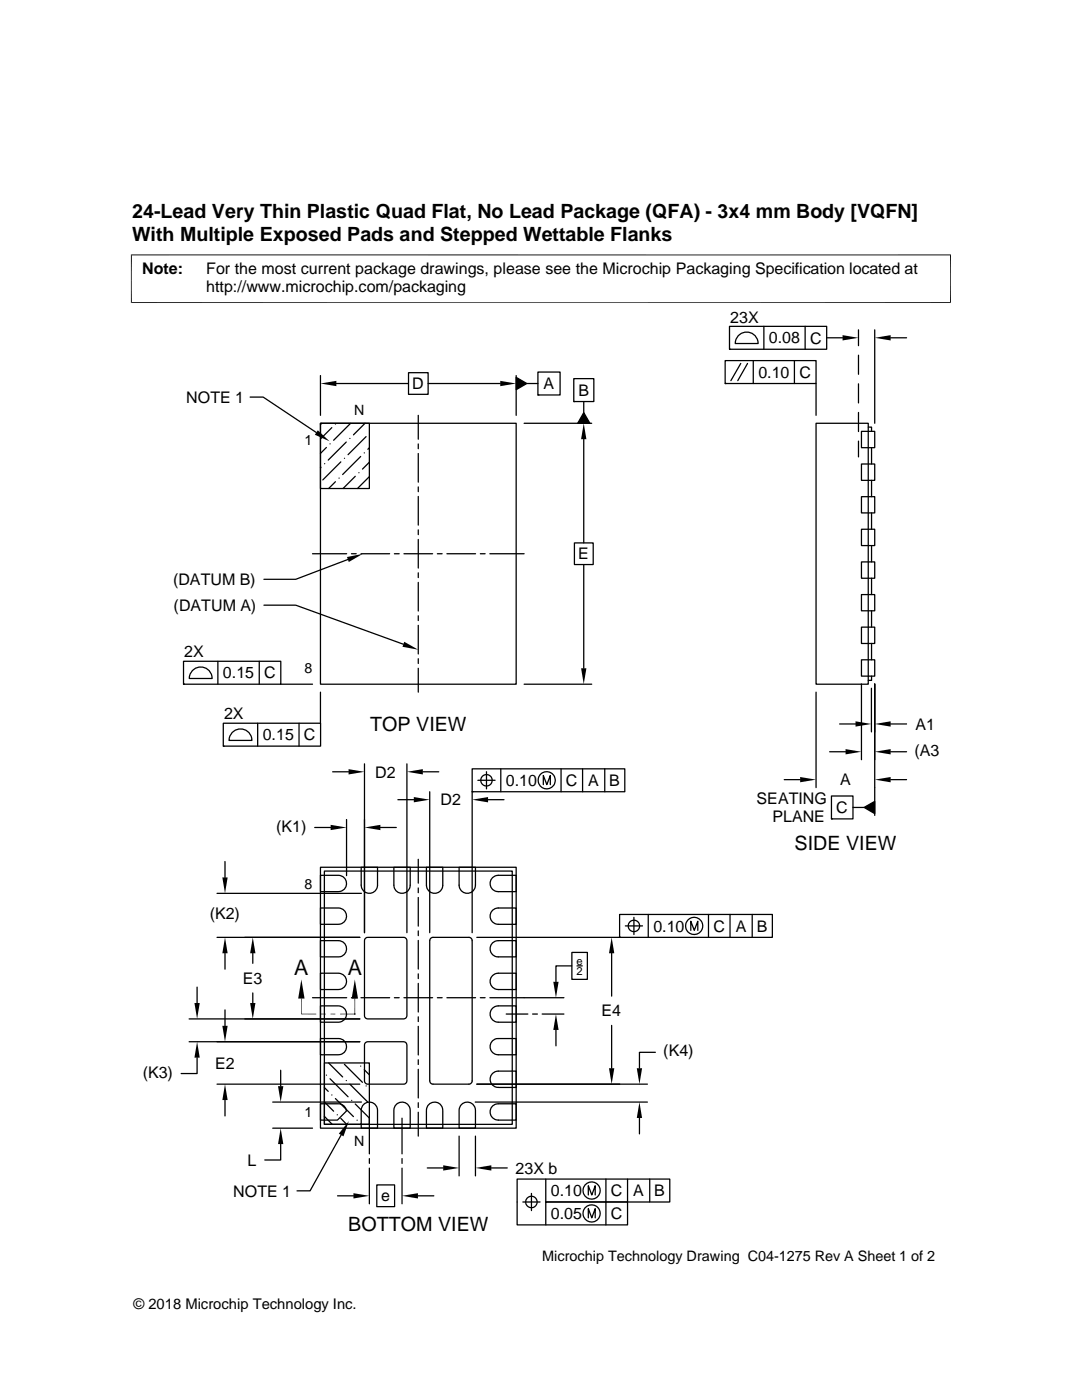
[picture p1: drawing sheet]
<svg xmlns="http://www.w3.org/2000/svg" width="216mm" height="279mm" viewBox="0 0 216 279" stroke-linecap="round" stroke-linejoin="round" font-family="sans-serif">
<g fill="none" stroke="#000" stroke-width=".25">
<path d="M49.9 79.2h2.6l10.6 7.1M63.9 75v7.9M67.1 76.5h14.4M81.5 74.4h3.9v4.3h-3.9zM85.4 76.5h14.4M103 75v7.9M103 75.3l2.1 1.2-2.1 1.3zM105.1 76.5h2.2M107.3 74.3h4.5v4.5h-4.5zM107.3 78.8h.1M114.5 75.6h4v4.5h-4zM144.7 72h18.1v4.5h-18.1z"/>
<path d="M144.7 76.5h.1M145.6 65.1h19.4v4.6h-19.4zM145.6 69.7h.1M147.5 66.8a2.29 2.29 0 0 1 2.4-.3 2.29 2.29 0 0 1 1.4 2.1h-4.6l.3-1.2zM147.8 72.5l-2 3.5M149.2 72.5l-2 3.5M150.3 72v4.5M152.4 65.1v4.6M158.5 72v4.5M160.7 65.1v4.6M162.8 76.5v6.4M165 67.4h3.1"/>
<path d="M171.3 65.8v3.2M171.3 70.9v3.8M171.3 76.6v3.8M174.5 65.8v18.7M177.7 67.4h3.2M63.9 84.5h9.8v13h-9.8zM63.9 84.5h39.1v52h-39.1zM64.1 93.3l-.2 .1M64.2 84.5l-.3 .2M64.8 92.5h.1M65.1 89.3l-1.2 1.2M65.8 88.6h.1"/>
<path d="M66.2 85.3l-2.3 2.3M66.9 96.1l-1.3 1.4M66.9 84.6h.1M67.6 95.4h.1M68 92.2l-3.6 3.6M68.7 91.5h.1M69.1 88.2l-3.6 3.6M69.8 87.5h.1M70 84.5l-3.4 3.4M70.9 95.1l-2.4 2.4M71.6 94.3h.1M72 91.1l-3.6 3.6"/>
<path d="M72.7 90.4h.1M72.8 84.5l-2.3 2.3M73 87.1l-3.6 3.6M73.7 95.1l-2.4 2.4M73.7 89.4l-.3 .3M73.7 92.2l-1.4 1.4M83.5 82.9v4.8M83.5 88.6v1M83.5 90.5v5.7M83.5 97.2v.9M83.5 99.1v5.7M104.6 84.5h13.5"/>
<path d="M114.5 80.1h.1M116.5 87.7v20.7M116.5 82.4l1.2 2.1h-2.4zM116.5 80.1v2.3M162.8 84.5h10.4v52h-10.4zM171.3 82.3v3.8M171.3 88v3.2M171.9 99.1h2.6v3.3h-2.6zM171.9 92.6h2.6v3.3h-2.6zM171.9 86.1h2.6v3.2h-2.6zM173.2 85.2h.7v.9M173.9 89.3v3.3"/>
<path d="M173.9 95.9v3.2M62.4 110.5h6.8M69.4 111.7l-10.4 3.9h-6.3M70.1 110.5h1M72 110.5h5.7M78.7 110.5h1M80.6 110.5h5.7M83.5 105.7v1M83.5 107.7v5.7M83.5 114.3v1M83.5 116.2v5.7M87.3 110.5h.9"/>
<path d="M89.2 110.5h5.7M95.8 110.5h1M97.7 110.5h6.9M114.6 108.4h3.8v4.3h-3.8zM116.5 112.7v20.7M171.9 118.7h2.6v3.2h-2.6zM171.9 112.1h2.6v3.3h-2.6zM171.9 105.6h2.6v3.3h-2.6zM173.9 102.4v3.2M173.9 108.9v3.2M173.9 115.4v3.3M36.6 132h19.4v4.5h-19.4z"/>
<path d="M36.6 136.5h.1M38.6 133.7a2.28 2.28 0 0 1 2.4-.4 2.28 2.28 0 0 1 1.3 2.1h-4.5l.3-1.2zM43.5 132v4.5M51.7 132v4.5M52.7 120.8h6.3l21.5 7.8M56 136.5h6.4M63.9 138.1v6.2M83.5 122.9v.9M83.5 124.8v5.7M83.5 131.5v.9M83.5 133.4v4.7M104.6 136.5h13.5"/>
<path d="M162.8 138.1v19.1M171.9 131.7h2.6v3.2h-2.6zM171.9 125.2h2.6v3.2h-2.6zM171.9 136.5v15.1M173.9 137.4v8.7M173.9 134.9v.9h-.7M173.9 121.9v3.3M173.9 128.4v3.3M174.5 136.5v26.2M44.6 144.3h19.4v4.6h-19.4zM44.6 148.9h.1M46.5 146a2.28 2.28 0 0 1 2.4-.3 2.28 2.28 0 0 1 1.4 2.1h-4.6l.3-1.2z"/>
<path d="M51.4 144.3v4.6M59.7 144.3v4.6M66.4 154h3.2M72.7 152.4v33.7M79.4 159.6h3.2M81.2 152.4v33.7M84.4 154h3.1M85.7 158v28.1M94.2 153.4h30.5v4.6h-30.5zM94.2 158h.1M94.2 158v28.1M95.4 155.7h3.4"/>
<path d="M97.1 154v3.4M97.4 159.6h3.2M99.9 153.4v4.6M108.4 156.6v-1.8l.7 1.8 .7-1.8v1.8M112 153.4v4.6M116.2 153.4v4.6M120.7 153.4v4.6M156.5 155.6h3.2M165.5 150h3.2M165.9 158.9h4.3v4.5h-4.3zM167.5 144.5h3.2M177.7 144.5h3.2"/>
<path d="M177.7 150h3.2M177.7 155.6h3.2M43.3 178.3h28.8M44.9 171.9v3.2M62.8 165.1h3.2M63.9 173.1h39.1v52h-39.1zM63.9 174.7h3.6a1.63 1.63 0 0 1 1.6 1.6 1.63 1.63 0 0 1-1.6 1.6h-3.6zM64.7 173.8h37.5v50.6h-37.5zM69.2 163.6v11.2M72.1 173.1h3.2v3.6a1.63 1.63 0 0 1-1.6 1.6 1.63 1.63 0 0 1-1.6-1.6zM75.9 165.1h3.2M78.6 173.1h3.3v3.6a1.63 1.63 0 0 1-1.7 1.6 1.63 1.63 0 0 1-1.6-1.6z"/>
<path d="M83.5 171.5v4.8M83.5 177.2v1M83.5 179.1v5.7M85.1 173.1h3.2v3.6a1.63 1.63 0 0 1-1.6 1.6 1.63 1.63 0 0 1-1.6-1.6zM91.6 173.1h3.3v3.6a1.63 1.63 0 0 1-1.7 1.6 1.63 1.63 0 0 1-1.6-1.6zM98.1 175.4l.4-.4 .6-.3h3.9v3.2h-3.6a1.62 1.62 0 0 1-1.4-.8 1.62 1.62 0 0 1 .1-1.7zM165.9 163.4h.1M170.2 161.1h2.2M172.4 161.1l2.1-1.2v2.5zM39.3 197v3.2M43.3 187.1h28.5M44.9 190.2v3.2"/>
<path d="M50.4 190.2v2.1M50.4 198.2v2M62.4 199.1h6.8M63.9 181.2h3.6a1.63 1.63 0 0 1 1.6 1.6 1.63 1.63 0 0 1-1.6 1.7h-3.6zM63.9 187.7h3.6a1.62 1.62 0 0 1 1.6 1.6 1.62 1.62 0 0 1-1.6 1.7h-3.6zM63.9 194.2h3.6a1.63 1.63 0 0 1 1.6 1.7 1.63 1.63 0 0 1-1.6 1.6h-3.6zM70.1 199.1h1M72 199.1h5.7M72.9 187.3l.5-.2h7.1l.6 .2 .1 .4v15l-.3 .5-.4 .1h-7.1l-.4-.1-.3-.3v-15.2zM78.7 199.1h1M80.6 199.1h5.7M83.5 185.8v.9"/>
<path d="M83.5 187.7v5.7M83.5 194.4v.9M83.5 196.3v5.7M85.9 187.3l.5-.2h7.2l.4 .1 .2 .3v28.2l-.1 .4-.3 .2-7.4 .1-.4-.2-.2-.3-.1-28.2zM87.3 199.1h.9M89.2 199.1h5.7M95.1 187.1h28.5M95.8 199.1h1M98.1 181.9l1-.6 3.9-.1v3.3h-3.6a1.63 1.63 0 0 1-1.4-.9 1.63 1.63 0 0 1 .1-1.7zM98.1 194.9l1-.6 3.9-.1v3.3h-3.6a1.63 1.63 0 0 1-1.4-.9 1.63 1.63 0 0 1 .1-1.7zM98.1 188.4l1-.6 3.9-.1v3.3h-3.6a1.62 1.62 0 0 1-1.4-.9 1.62 1.62 0 0 1 .1-1.7zM112.5 199.1h-14.8"/>
<path d="M114.1 190.1h3.1v5.4h-3.1zM114.1 192.8h-3.2v3.1M115.1 192.8h1.1M122 190.2v8.6M123.6 182.5h30.5v4.6h-30.5zM123.6 187.1h.1M124.8 184.8h3.4M126.5 183.1v3.4M129.3 182.5v4.6M137.8 185.7v-1.8l.7 1.8 .7-1.8v1.8M141.4 182.5v4.6M145.7 182.5v4.6"/>
<path d="M150.1 182.5v4.6M37.7 203.3h34.1M37.7 207.9h34.1M39.3 211.1v3.1h-3.1M43.3 216.4h28.5M44.9 201.5v3.2M44.9 219.5v3.2M54.4 219.9h17.7M56 213.6v3.2M63.9 207.3h3.6a1.62 1.62 0 0 1 1.6 1.6 1.62 1.62 0 0 1-1.6 1.6h-3.6zM63.9 200.7h3.6a1.63 1.63 0 0 1 1.6 1.7 1.63 1.63 0 0 1-1.6 1.6h-3.6zM64.7 212.1h9v12.3h-9z"/>
<path d="M64.7 219.9l1.9 1.9M64.7 217l.8 .8M65.1 214.6h.1M65.6 212.1l2.8 2.8M65.8 215.3l3.6 3.6M66.2 218.5h.1M66.9 219.2l3.6 3.6M68.7 212.4l3.6 3.6M69.1 215.6h.1M69.8 216.4l3.6 3.6M70.2 219.6h.1M70.8 202.4h.1"/>
<path d="M72 212.8h.1M72.7 213.5l1 1M72.9 208.2l.5-.3h7.1l.4 .1 .3 .6v7.1l-.1 .4-.6 .3h-7.1l-.4-.2-.3-.5v-7.1zM73 216.7h.1M83.5 202.9v1M83.5 204.8v5.7M83.5 211.5v.9M83.5 213.4v5.7M94.8 219.9h34.4M95.1 216.4h34.1M98.1 207.9l.4-.4 .6-.2h3.9v3.2h-3.6a1.62 1.62 0 0 1-1.4-.9 1.62 1.62 0 0 1 .1-1.7zM98.1 201.4l1-.6 3.9-.1v3.3h-3.6a1.63 1.63 0 0 1-1.4-.9 1.63 1.63 0 0 1 .1-1.7z"/>
<path d="M98.1 214.4l1-.6h3.9v3.2h-3.6a1.63 1.63 0 0 1-1.4-.9 1.63 1.63 0 0 1 .1-1.7zM101 202.4h4.3M106.3 202.4h.9M108.2 202.4h4.3M110.9 205.5v3.2M122 204.6v8.6M130.8 210h-3.2v3.2M54.4 225.1h8M56 228.3v3.2h-3.2M63.9 220.3h3.6a1.61 1.61 0 0 1 1.6 1.4l-1.8 1.8h-3.4zM64.7 222.8l1.6 1.6M67.3 222.5h.1"/>
<path d="M67.4 238.7h3.1M68 223.2l1.2 1.2M68.1 226.5l-6.2 11.2h-2.6M70.9 220.3l2.8 2.8M71.2 223.6h.1M72 224.3l.1 .1M72.5 220.4a1.63 1.63 0 0 1 1.8-.3 1.63 1.63 0 0 1 1 1.5v3.5h-3.2v-3.5l.1-.7zM73.7 223.2v7.1M73.7 231.2v1M73.7 233.1v7.1M75.2 236.5h3.5v4.3h-3.5zM79.1 220.4a1.64 1.64 0 0 1 1.7-.3 1.64 1.64 0 0 1 1.1 1.5v3.5h-3.3v-3.5l.1-.7z"/>
<path d="M80.2 223.2v7.1M80.2 231.2v1M80.2 233.1v7.1M83.4 238.7h3.2M83.5 220.1v.9M83.5 222v4.7M85.3 233.1h3.1M85.6 220.4a1.63 1.63 0 0 1 1.7-.3 1.63 1.63 0 0 1 1 1.5v3.5h-3.2v-3.5l.1-.7zM91.6 226.7v8M92.1 220.4a1.63 1.63 0 0 1 1.8-.3 1.63 1.63 0 0 1 1 1.5v3.5h-3.3v-3.5l.2-.7zM94.9 226.7v8M98 233.1h3.2"/>
<path d="M98.1 220.9l1-.6h3.9v3.2h-3.6a1.64 1.64 0 0 1-1.4-.9 1.64 1.64 0 0 1 .1-1.7zM104.3 239.9h3.5M106 238.2v3.4M108.9 235.3v4.6h16.3v4.6h-22v-9.2h30.4v4.6h-24.7v4.6M117.4 238.5v-1.9l.7 1.9 .7-1.9v1.9M120.9 235.3v9.2M125.2 235.3v4.6M127.6 223.1v3.2M129.6 235.3v4.6M117.4 243.1v-1.9l.7 1.9 .7-1.9v1.9"/>
<circle cx="97.1" cy="155.7" r="1.14"/>
<circle cx="109.1" cy="155.7" r="1.72"/>
<circle cx="126.5" cy="184.8" r="1.14"/>
<circle cx="138.5" cy="184.8" r="1.72"/>
<circle cx="106" cy="239.9" r="1.14"/>
<circle cx="118.1" cy="237.6" r="1.71"/>
<circle cx="118.1" cy="242.2" r="1.71"/>
</g>
<g fill="#000">
<path d="M63.9 76.5l3.2-.5v1.1zM99.8 76l3.2 .5-3.2 .6zM103 75.3l2.1 1.2-2.1 1.3zM168.1 66.9l3.2 .5-3.2 .5zM174.5 67.4l3.2-.5v1zM63.4 85.9l2.4 2.2-3-1.3zM116.5 84.5l.5 3.2h-1zM116.5 82.4l1.2 2.1h-2.4zM69.2 111.2l3.2-.7-2.8 1.7zM80.7 128.1l2.8 1.6-3.2-.6zM116 133.4h1l-.5 3.1zM69.6 153.5l3.1 .5-3.1 .6z"/>
<path d="M82.6 159.1l3.1 .5-3.1 .5zM81.2 154l3.2-.5v1.1zM94.2 159.6l3.2-.5v1zM159.7 155.1l3.1 .5-3.1 .5zM168.7 149.5l3.2 .5-3.2 .6zM170.7 144l3.2 .5-3.2 .5zM172.4 161.1l2.1-1.2v2.5zM174.5 144.5l3.2-.5v1zM174.5 150l3.2-.5v1.1zM174.5 155.6l3.2-.5v1zM44.4 175.1h1l-.5 3.2zM66 164.6l3.2 .5-3.2 .6z"/>
<path d="M72.7 165.1l3.2-.5v1.1zM44.9 187.1l.5 3.1h-1zM50.4 187.1l.6 3.1h-1.1zM60.1 195.5l.7 3.8h-1.3zM70.8 195.5l.6 3.8h-1.2zM110.4 195.9h1.1l-.6 3.2zM122 187.1l.6 3.1h-1.1zM38.8 200.2h1.1l-.6 3.1zM39.3 207.9l.6 3.2h-1.1zM44.4 204.7h1l-.5 3.2zM44.9 216.4l.5 3.1h-1zM49.9 200.2h1.1l-.6 3.1z"/>
<path d="M55.5 216.8h1l-.5 3.1zM64.1 202.3h.9l-.9 .1zM64.1 202.4l.9-.1v.1zM66 202.3h.9l-.9 .1zM66 202.4l.9-.1v.1zM110.9 202.4l.6 3.1h-1.1zM121.5 213.2h1.1l-.6 3.2zM127.1 213.2h1l-.5 3.2zM56 225.1l.5 3.2h-1zM69.6 223.7l-1.1 3.1-.9-.5zM70.5 238.1l3.2 .6-3.2 .5zM80.2 238.7l3.2-.6v1.1z"/>
<path d="M88.4 232.6l3.2 .5-3.2 .5zM94.9 233.1l3.1-.5v1zM127.6 219.9l.5 3.2h-1z"/>
</g>
<path d="M26.1 50.9h163.7M26.2 50.8v9.7M189.7 50.8v9.7M26.1 60.4h163.7M60.1 199.3v3.1h3M70.8 199.3v3.1M67.9 202.4h2.9" fill="none" stroke="#000" stroke-width=".2"/>
<g font-size="4.3">
<text x="58.7" y="194.6">A</text>
<text x="69.4" y="194.6">A</text>
</g>
<g font-size="3.9">
<text x="26.4" y="43.5">24-Lead Very Thin Plastic Quad Flat, No Lead Package (QFA) - 3x4 mm Body [VQFN]</text>
<text x="26.4" y="48">With Multiple Exposed Pads and Stepped Wettable Flanks</text>
<text x="73.9" y="145.9">TOP VIEW</text>
<text x="158.5" y="169.7">SIDE VIEW</text>
<text x="69.5" y="245.6">BOTTOM VIEW</text>
</g>
<g font-size="3.2">
<text x="28.4" y="54.6">Note:</text>
<text x="41.1" y="58.3">http://www.microchip.com/packaging</text>
<text x="41.1" y="54.6">For the most current package drawings, please see the Microchip Packaging Specification located at</text>
<text x="145.7" y="64.4">23X</text>
<text x="153.4" y="68.5">0.08</text>
<text x="161.6" y="68.6">C</text>
<text x="82.3" y="77.7">D</text>
<text x="108.5" y="77.7">A</text>
<text x="151.3" y="75.4">0.10</text>
<text x="159.5" y="75.4">C</text>
<text x="37.2" y="80.4">NOTE 1</text>
<text x="115.4" y="79">B</text>
<text x="115.4" y="111.7">E</text>
<text x="34.5" y="116.8">(DATUM B)</text>
<text x="34.6" y="121.9">(DATUM A)</text>
<text x="36.8" y="131.2">2X</text>
<text x="44.5" y="135.4">0.15</text>
<text x="52.7" y="135.4">C</text>
<text x="44.7" y="143.6">2X</text>
<text x="52.4" y="147.8">0.15</text>
<text x="60.6" y="147.8">C</text>
<text x="182.7" y="145.6">A1</text>
<text x="74.9" y="155.2">D2</text>
<text x="182.5" y="150.9">(A3</text>
<text x="87.9" y="160.7">D2</text>
<text x="100.9" y="156.9">0.10</text>
<text x="112.9" y="156.9">C</text>
<text x="117.4" y="156.9">A</text>
<text x="121.6" y="156.9">B</text>
<text x="151" y="160.5">SEATING</text>
<text x="167.6" y="156.7">A</text>
<text x="55.1" y="165.9">(K1)</text>
<text x="154.1" y="164.1">PLANE</text>
<text x="166.9" y="162.3">C</text>
<text x="41.8" y="183.5">(K2)</text>
<text x="130.4" y="185.9">0.10</text>
<text x="142.3" y="185.9">C</text>
<text x="146.8" y="185.9">A</text>
<text x="151" y="185.9">B</text>
<text x="48.5" y="196.3">E3</text>
<text x="120" y="202.9">E4</text>
<text x="28.5" y="215.1">(K3)</text>
<text x="42.9" y="213.3">E2</text>
<text x="132.4" y="210.8">(K4)</text>
<text x="49.4" y="232.6">L</text>
<text x="46.5" y="238.8">NOTE 1</text>
<text x="76.1" y="239.8">e</text>
<text x="102.9" y="234.2">23X b</text>
<text x="109.9" y="238.7">0.10</text>
<text x="121.9" y="238.7">C</text>
<text x="126.4" y="238.7">A</text>
<text x="130.6" y="238.7">B</text>
<text x="109.9" y="243.3">0.05</text>
<text x="121.9" y="243.3">C</text>
</g>
<g font-size="2.9">
<text x="108.2" y="251.7">Microchip Technology Drawing C04-1275 Rev A Sheet 1 of 2</text>
<text x="26.6" y="261.3">© 2018 Microchip Technology Inc.</text>
</g>
<g font-size="2.8">
<text x="70.7" y="82.9">N</text>
<text x="60.8" y="88.8">1</text>
<text x="60.8" y="134.3">8</text>
<text x="60.8" y="177.4">8</text>
<text x="60.8" y="222.9">1</text>
<text x="70.7" y="228.8">N</text>
</g>
<g font-size="2.2">
<text x="115" y="192.5">e</text>
<text x="115.1" y="194.6">2</text>
</g>
</svg>
